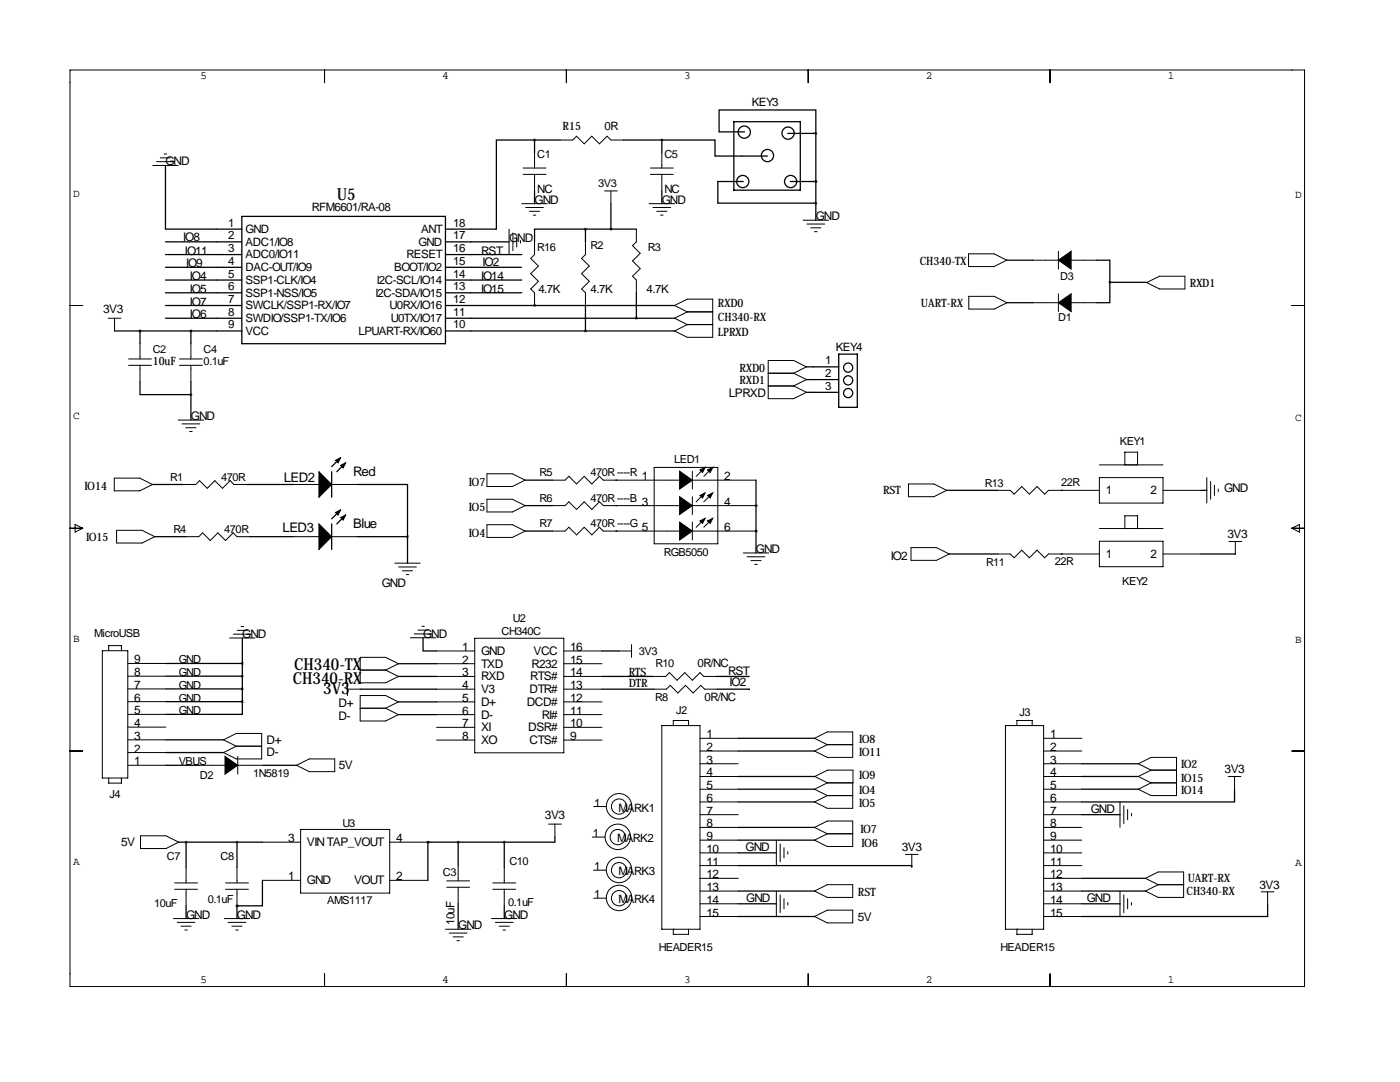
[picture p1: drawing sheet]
<svg xmlns="http://www.w3.org/2000/svg" width="279mm" height="216mm" viewBox="0 0 279 216" stroke-linecap="round" stroke-linejoin="round" font-family="sans-serif">
<g fill="none" stroke="#000" stroke-width=".2">
<path d="M14 14h246.3v182.8h-246.3zM64.8 14v2.5M113 14v2.5M161.3 14v2.5M209.5 14v2.5M30.5 33h5.1M31.2 32.3h3.6M32 31.5h2M32.8 30.7h.5M104.4 34.8h4.6M104.4 33.5h4.6M106.7 30.5v3"/>
<path d="M106.7 34.8v3.3M111.8 27.9h2.5l.8-.7 1.5 1.5 1.5-1.5 1.5 1.5 1.6-1.5 .7 .7h2.6M120.6 38.1h2.6M121.9 38.1v2.5M129.8 34.8h4.6M129.8 33.5h4.6M132.1 30.5v3M132.1 34.8v3.3M101.6 45.7v5.1M102.4 46.5v3.5M103.1 47.2v2.1M103.9 48v.5"/>
<path d="M104.1 40.6h5.1M104.9 41.4h3.6M105.7 42.2h2M106.4 42.9h.5M106.7 48.3v2.5l-.8 .8 1.5 1.5-1.5 1.5 1.5 1.5-1.5 1.6 .8 .7v2.6M116.8 48.3v2.5l-.7 .8 1.5 1.5-1.5 1.5 1.5 1.5-1.5 1.6 .7 .7v2.6M127 45.7v2.6l-.8 .7 1.6 1.5-1.6 1.6 1.6 1.5-1.6 1.5 .8 .8v2.5M129.5 40.6h5.1M130.3 41.4h3.6M131.1 42.2h2M131.8 42.9h.5M160.3 43.9h5.1"/>
<path d="M161 44.7h3.6M161.8 45.5h2M162.6 46.2h.5M193.3 50.6h5.1l2.5 1.3-2.5 1.3h-5.1zM193.3 59.1h5.1l2.6 1.3-2.6 1.3h-5.1zM206.1 51.9h5.1M211.2 50.1v3.6M211.2 58.6v3.6M213.8 51.9h5M228.9 56.4l2.5-1.3h5.1v2.6h-5.1zM14 61h2.5M21.6 63.5h2.5"/>
<path d="M22.9 63.5v2.5M25.7 72.9h4.5M25.7 71.6h4.5M27.9 68.6v3M27.9 72.9v3.3M35.8 72.9h4.6M35.8 71.6h4.6M38.1 68.6v3M38.1 72.9v3.3M137.2 62.2l-2.6 1.3 2.6 1.3M137.2 62.2h5M137.2 62.2l-2.6-1.2 2.6-1.3h5v7.6h-5l-2.6-1.3 2.6-1.2"/>
<path d="M137.2 64.8h5M153.3 74.5h5.1M153.3 77h5.1M158.4 74.5l2.5-1.3-2.5-1.3h-5.1v7.7h5.1l2.5-1.3-2.5-1.3M158.4 74.5l2.5 1.2-2.5 1.3M206.1 60.4h5.1M213.8 60.4h5M257.8 61h2.5M22.8 95.4h5.1l2.5 1.3-2.5 1.2h-5.1zM35.6 83.8h5M36.3 84.6h3.6M36.5 96.7h2.6l.7-.8 1.6 1.5 1.5-1.5 1.5 1.5 1.5-1.5 .8 .8h2.5"/>
<path d="M37.1 85.3h2M37.8 86.1h.6M58.6 96.7h5.1M66.2 96.7h5.1M97.2 94.5h5.1l2.5 1.3-2.5 1.3h-5.1zM97.2 99.6h5.1l2.5 1.3-2.5 1.3h-5.1zM110.2 95.8h2.6l.7-.8 1.6 1.6 1.5-1.6 1.5 1.6 1.5-1.6 .8 .8h15.2M130.6 93.3h12.7v15.2h-12.7zM138.2 95.8h12.7M138.2 94v3.6M138.2 99.1v3.6M140.5 93.5l-1.6 1.5"/>
<path d="M140.5 98.6l-1.6 1.5M142 93.5l-1.5 1.5M142 98.6l-1.5 1.5M181.3 96.6h5.1l2.5 1.2-2.5 1.3h-5.1zM199.1 97.8h2.5l.8 .8 1.5-1.5 1.5 1.5 1.6-1.5 1.5 1.5 .7-.8h10.2M219.4 95.3h12.7v5.1h-12.7zM219.4 92.8h12.7M224.5 92.8v-2.6h2.5v2.6M232.1 97.8h7.6M240.8 95.3v5.1M241.6 96.1v3.5M242.4 96.8v2.1"/>
<path d="M243.1 97.6v.5M14 105.4h2.5M15 104.6l1.5 .8-1.5 .8zM23.3 105.8h5l2.6 1.3-2.6 1.3h-5zM37.1 107.1h2.6l.7-.8 1.6 1.5 1.5-1.5 1.5 1.5 1.5-1.5 .8 .8h2.5M58.6 107.1h5.1M66.2 107.1h5.1M78.8 112.4h5.1M79.6 113.1h3.5M80.3 113.9h2M81.1 114.7h.5M97.2 104.7h5.1l2.5 1.3-2.5 1.2h-5.1z"/>
<path d="M110.2 106h2.6l.7-.8 1.6 1.5 1.5-1.5 1.5 1.5 1.5-1.5 .8 .8h15.2M110.2 100.9h2.6l.7-.8 1.6 1.6 1.5-1.6 1.5 1.6 1.5-1.6 .8 .8h15.2M138.2 106h12.7M138.2 104.2v3.5M138.2 100.9h12.7M140.5 103.7l-1.6 1.5M142 103.7l-1.5 1.5M148.3 110.3h5.1M149.1 111.1h3.6M149.9 111.9h2M150.6 112.6h.5M181.8 109.3h5.1l2.5 1.2-2.5 1.3h-5.1z"/>
<path d="M199.1 110.5h2.5l.8 .8 1.5-1.5 1.5 1.5 1.6-1.5 1.5 1.5 .7-.8h10.2M219.4 108h12.7v5.1h-12.7zM219.4 105.5h12.7M224.5 105.5v-2.6h2.5v2.6M232.1 110.5h7.6M245.3 108.1h2.5M246.5 108.1v2.5M257.8 105.4h2.5M257.8 105.4l1.5-.8v1.6zM20.4 129.8h5.1v25.4h-5.1zM21.7 129.8v-1h2.5v1M25.5 137.5h7.6"/>
<path d="M25.5 134.9h7.6M25.5 132.4h7.6M45.8 127.3h5.1M46.6 126.5h3.5M47.3 125.8h2.1M48.1 125h.5M69.3 137.5h2.6M69.3 136.2v2.6M71.9 131.2h5.1l2.5 1.2-2.5 1.3 2.5 1.3-2.5 1.2h-5.1zM71.9 138.8h5.1l2.5 1.3-2.5 1.2 2.5 1.3-2.5 1.3h-5.1zM71.9 133.7h5.1M81.9 127.3h5.1"/>
<path d="M82.7 126.5h3.5M83.4 125.7h2M84.2 125h.5M87.1 129.9h7.6M87.1 132.4h7.6M87.1 135h7.6M87.1 137.5h7.6M94.7 127.4h17.8v22.8h-17.8zM112.5 129.9h7.6M112.5 132.4h7.6M112.5 135h7.6M112.5 137.5h7.6"/>
<path d="M123.5 129.9h2.5M126 128.6v2.6M130.3 135h2.5l.8-.8 1.5 1.5 1.6-1.5 1.5 1.5 1.5-1.5 .8 .8h2.5M130.5 137.5h2.5l.8-.7 1.5 1.5 1.5-1.5 1.5 1.5 1.6-1.5 .7 .7h2.6M14 149.9h2.5M21.7 155.2v1.1h2.5v-1.1M25.5 152.7h7.6M25.5 150.2h7.6M25.5 147.6h7.6M25.5 145.1h7.6M25.5 142.5h7.6M25.5 140h7.6"/>
<path d="M39.8 152.7h5.1M44.6 147.6l2.5-1.2h5.1v5h-5.1l-2.5-1.2 2.5-1.3zM47.1 148.9h5.1M47.4 152.7h5.1M47.4 150.9v3.6M59.2 152.7l2.5-1.3h5.1v2.6h-5.1zM71.9 141.3h5.1M87.1 140.1h7.6M87.1 142.6h7.6M87.1 145.1h7.6M87.1 147.7h7.6M112.5 140.1h7.6"/>
<path d="M112.5 142.6h7.6M112.5 145.1h7.6M112.5 147.7h7.6M132.1 144.8h7.6v40.6h-7.6zM134.4 144.8v-1h3v1M137.4 144.8h.1M139.7 149.9h7.6M139.7 147.3h7.6M139.7 152.4h7.6M139.7 154.9h7.6M139.7 157.5h7.6M162.6 147.3l2.5-1.3h5.1v5.1h-5.1l-2.5-1.2 2.5-1.3z"/>
<path d="M165.1 148.6h5.1M165.1 158.8h5.1M165.2 156.2l-2.6-1.3 2.6-1.2h5v2.5h-5.1l-2.5 1.3 2.5 1.3M170.2 156.2v5.1h-5.1l-2.5-1.3 2.5-1.2M200.7 144.8h7.6v40.6h-7.6zM202.9 144.8v-1h3.1v1M206 144.8h.1M208.3 149.9h7.6M208.3 147.3h7.6M208.3 152.4h7.6M208.3 154.9h7.6M208.3 157.5h7.6"/>
<path d="M229.7 153.7l-2.5-1.3 2.5-1.3h5.1v7.7h-5.1l-2.5-1.3 2.5-1.3M229.7 153.7l-2.5 1.2 2.5 1.3M229.7 153.7h5.1M229.7 156.2h5.1M245.1 154.9h2.5M246.4 154.9v2.6M257.8 149.9h2.5M28 166.8h5.1l2.6 1.2-2.6 1.3h-5.1zM34.8 177.4h4.6M34.8 176.2h4.6M37.1 173.1v3.1M37.1 177.4v3.3"/>
<path d="M45 177.4h4.6M45 176.2h4.6M47.3 173.1v3.1M47.3 177.4v3.3M52.4 175.7h7.6M52.4 168h7.6M60 165.5h17.8v12.7h-17.8zM77.8 175.7h7.6M77.8 168h7.6M89.2 177h4.5M89.2 175.8h4.5M91.4 172.7v3.1"/>
<path d="M91.4 177v3.3M98.3 177.4h4.6M98.3 176.2h4.6M100.6 173.1v3.1M100.6 177.4v3.3M109.5 164.4h2.5M110.7 164.4v2.6M118.2 167h2.6M118.5 160.9h2.5M118.5 173.6h2.5M118.5 179.2h2.5M139.7 160h7.6"/>
<path d="M139.7 162.6h7.6M139.7 165.1h7.6M139.7 167.6h7.6M139.7 170.2h7.6M139.7 172.7h7.6M139.7 175.3h7.6M139.7 177.8h7.6M154.9 167.6v5.1M154.9 177.8v5.1M155.7 168.4v3.6M155.7 178.6v3.5M156.5 169.2v2"/>
<path d="M156.5 179.3v2.1M157.2 169.9v.5M162.6 165.1l2.5-1.3h5.1v5.1h-5.1l-2.5-1.3 2.5-1.2zM162.6 177.8l2.5-1.3h5.1v2.6h-5.1zM165.1 166.4h5.1M180.7 170.5h2.5M182 170.5v2.5M208.3 160h7.6M208.3 162.6h7.6M208.3 165.1h7.6M208.3 167.6h7.6M208.3 170.2h7.6"/>
<path d="M208.3 172.7h7.6M208.3 175.3h7.6M208.3 177.8h7.6M223.5 160v5.1M223.5 177.8v5.1M224.3 160.8v3.5M224.3 178.6v3.5M225 161.5v2.1M225 179.3v2.1M225.8 162.3v.5M228.6 175.3l2.5-1.3h5.1v5.1h-5.1l-2.5-1.3 2.5-1.3zM231.1 176.5h5.1"/>
<path d="M251.7 178h2.6M253 178v2.5M34.6 183.3h5.1M35.4 184h3.5M36.1 184.8h2.1M36.9 185.6h.5M44.8 183.3h5M45.5 184h3.6M46.3 184.8h2M47 185.6h.5M64.8 194.3v2.5M88.9 185.4h5.1"/>
<path d="M89.7 186.2h3.5M90.4 186.9h2.1M91.2 187.7h.5M98.1 183.3h5.1M98.9 184h3.5M99.6 184.8h2.1M100.4 185.6h.5M113 194.3v2.5M134.4 185.4h.1M134.4 185.4v1h3v-1M139.7 180.3h7.6M139.7 182.9h7.6"/>
<path d="M157.2 180.1v.5M161.3 194.3v2.5M162.6 182.9l2.5-1.3h5.1v2.5h-5.1zM202.9 185.4h.1M202.9 185.4v1h3.1v-1M208.3 180.3h7.6M208.3 182.9h7.6M209.5 194.3v2.5M225.8 180.1v.5"/>
<circle cx="123.3" cy="167" r="1.52"/>
<circle cx="123.3" cy="167" r="2.54"/>
<circle cx="123.5" cy="173.6" r="1.52"/>
<circle cx="123.5" cy="179.2" r="1.52"/>
<circle cx="123.5" cy="160.9" r="1.52"/>
<circle cx="123.5" cy="173.6" r="2.54"/>
<circle cx="123.5" cy="160.9" r="2.54"/>
<circle cx="123.5" cy="179.2" r="2.54"/>
</g>
<g fill="#000" stroke="#000" stroke-width=".2">
<path d="M211.2 51.9l2.6-1.8v3.6zM211.2 60.4l2.6-1.8v3.6zM63.7 94.1l2.5 2.6-2.5 2.5zM67 91.8l1-.5-.5 1.1zM68 92.9l1-.5-.5 1zM135.6 94l2.6 1.8-2.6 1.8zM139.7 93.8l1-.5-.5 1zM139.7 98.9l1-.6-.5 1.1zM141.2 93.8l1-.5-.5 1zM141.2 98.9l1-.6-.5 1.1zM63.7 104.5l2.5 2.6-2.5 2.5zM67 102.3l1-.5-.5 1z"/>
<path d="M68 103.3l1-.5-.5 1zM135.6 99.1l2.6 1.8-2.6 1.8zM135.6 104.2l2.6 1.8-2.6 1.7zM139.7 103.9l1-.5-.5 1zM141.2 103.9l1-.5-.5 1zM44.9 150.9l2.5 1.8-2.5 1.8z"/>
</g>
<g fill="none" stroke="#000" stroke-width=".25">
<path d="M33 33v12.7h15.3M106.7 27.9h-7.6v17.8h-10.2M106.7 27.9h5.1M106.7 27.9v2.6M106.7 38.1v2.5M124.5 27.9h7.6M132.1 27.9h10.6v3.2h10.5M132.1 27.9v2.6M132.1 38.1v2.5M146.5 24.3h13.2v13.6h-13.2zM148.3 36.2h-5v4.3h19.5M148.6 26.3h-5.1v-4.4h19.3v4.7"/>
<path d="M157.2 26.6h5.6M157.7 36.2h5.1M162.8 36.2h.1M162.8 26.6v17.3M33 48.3h15.3M33 50.8h15.3M33 53.3h15.3M33 55.9h15.3M33 58.4h15.3M48.3 43.2h40.6v25.4h-40.6zM88.9 48.3h12.7M88.9 50.8h15.2"/>
<path d="M88.9 53.3h15.2M88.9 55.9h15.2M88.9 58.4h15.2M116.8 45.7h-10.1v2.6M116.8 45.7h10.2M116.8 45.7v2.6M121.9 40.6v5.1M127 58.4v5.1M200.9 51.9h5.2M218.8 51.9h2.7v4.4M221.5 56.3v4.1h-2.7M221.5 56.3l7.4 .1"/>
<path d="M22.9 66h25.4M27.9 76.2v2.5h10.2M27.9 66v2.6M33 61h15.3M33 63.5h15.3M38.1 66v2.6M38.1 76.2v7.6M88.9 61h45.7M88.9 63.5h45.7M88.9 66h45.7M106.7 61h.1M116.8 61v5"/>
<path d="M160.9 73.2h6.5M160.9 75.7h6.5M160.9 78.3h6.5M167.4 70.7h3.7v10.6h-3.7zM201 60.4h5.1M30.4 96.7h6.1M49.2 96.7h9.4M66.2 94.1v5.1M68 91.3l-1.8 1.8M69 92.4l-1.8 1.7M71.3 96.7h10v10.4M104.8 95.8h5.4"/>
<path d="M122.9 95.8h.1M150.9 95.8v14.5M188.9 97.8h10.2M211.8 97.8h.1M239.7 97.8h1.1M30.9 107.1h6.2M49.8 107.1h8.8M66.2 104.5v5.1M68 101.8l-1.8 1.7M69 102.8l-1.8 1.7M71.3 107.1h10M81.3 107.1v5.3"/>
<path d="M104.8 100.9h5.4M104.8 106h5.4M122.9 106h.1M122.9 100.9h.1M150.9 100.9h.1M150.9 106h.1M189.4 110.5h9.7M211.8 110.5h.1M239.7 110.5l6.8 .1M33.1 132.4h15.3M33.1 134.9h15.3M33.1 137.5h15.3"/>
<path d="M48.4 127.3v12.7M71.9 137.5h15.2M79.5 135h7.6M79.5 132.4h7.6M84.4 127.3v2.6h2.7M120.1 135h10.2M120.1 137.5h10.4M120.1 129.9h3.4M143 135h6.5M143.2 137.5h6.4v.1M33.1 152.7h6.7M33.1 147.6h11.5"/>
<path d="M33.1 150.2h11.5M33.1 140h15.3M48.4 140v2.5h-15.3M52.5 152.7h6.7M79.5 140.1h7.6M79.5 142.6h7.6M147.3 149.9h15.3M147.3 147.3h15.3M147.3 154.9h15.3M147.3 157.5h15.3M215.9 154.9h11.3M215.9 157.5h11.3"/>
<path d="M215.9 152.4h11.3M246.4 157.5v2.5h-30.5M35.7 168h16.7M37.1 168v5.1M47.3 168v5.1M52.4 175.7v5h-5.1M85.4 168h.1M85.4 168h15.2M85.4 168v7.7M91.4 168v4.7M100.6 168v5.1M110.7 167v1h-10.1"/>
<path d="M147.3 172.7h34.7v.3M147.3 177.8h15.3M147.3 170.2h7.6M147.3 165.1h15.3M147.3 167.6h15.3M147.3 160h15.3M215.9 177.8h12.7M215.9 175.3h12.7M215.9 162.6h7.6M37.1 180.7v2.6M47.3 180.7h.1M47.3 180.7v2.6"/>
<path d="M91.4 180.3v5.1M100.6 180.7v2.6M147.3 182.9h15.3M147.3 180.3h7.6M215.9 180.3h7.6M253 180.5v2.4h-37.1"/>
<circle cx="148.2" cy="36.2" r="1.22"/>
<circle cx="148.5" cy="26.4" r="1.22"/>
<circle cx="153.2" cy="31" r="1.22"/>
<circle cx="157.3" cy="26.6" r="1.22"/>
<circle cx="157.8" cy="36.2" r="1.22"/>
<circle cx="169.3" cy="73.4" r=".91"/>
<circle cx="169.3" cy="78.4" r=".91"/>
<circle cx="169.3" cy="75.9" r=".91"/>
</g>
<path d="M37.1 168a.05 .05 0 0 0 .1 0 .05 .05 0 0 0-.1 0zM100.6 168a.05 .05 0 0 0 .1 0 .05 .05 0 0 0-.1 0zM48.3 132.4a.05 .05 0 0 0 .1 0 .05 .05 0 0 0-.1 0zM48.3 134.9a.05 .05 0 0 0 .1 0 .05 .05 0 0 0-.1 0zM48.3 137.5a.05 .05 0 0 0 .1 0 .05 .05 0 0 0-.1 0zM48.3 140a.05 .05 0 0 0 .1 0 .05 .05 0 0 0-.1 0zM116.8 66a.05 .05 0 0 0 .1 0 .05 .05 0 0 0-.1 0zM91.4 168a.05 .05 0 0 0 .1 0 .05 .05 0 0 0-.1 0zM116.8 45.7a.05 .05 0 0 0 .1 0 .05 .05 0 0 0-.1 0zM27.9 66a.05 .05 0 0 0 .1 0 .05 .05 0 0 0-.1 0z" fill="#000" stroke="#000" stroke-width=".51"/>
<g font-size="3.3">
<text x="67.2" y="39.9">U5</text>
<text x="58.4" y="136.4">CH340-RX</text>
<text x="58.7" y="133.6">CH340-TX</text>
<text x="64.5" y="138.4">3V3</text>
</g>
<g font-size="2.6">
<text x="70.5" y="94.9">Red</text>
<text x="56.6" y="96.3">LED2</text>
<text x="56.4" y="106.2">LED3</text>
<text x="70.5" y="105.3">Blue</text>
</g>
<g font-size="2.4">
<text x="33" y="33">GND</text>
<text x="106.7" y="40.6">GND</text>
<text x="132.1" y="40.6">GND</text>
<text x="162.8" y="43.9">GND</text>
<text x="36.6" y="48">IO8</text>
<text x="36.9" y="50.8">IO11</text>
<text x="37.1" y="53.3">IO9</text>
<text x="96" y="50.8">RST</text>
<text x="96.3" y="53.1">IO2</text>
<text x="101.6" y="48.3">GND</text>
<text x="37.9" y="58.4">IO5</text>
<text x="37.9" y="55.9">IO4</text>
<text x="96" y="55.9">IO14</text>
<text x="96" y="58.4">IO15</text>
<text x="20.6" y="62.5">3V3</text>
<text x="37.9" y="61">IO7</text>
<text x="37.9" y="63.5">IO6</text>
<text x="38.1" y="83.8">GND</text>
<text x="145.4" y="79.1">LPRXD</text>
<text x="128.1" y="95.8">1</text>
<text x="144.5" y="95.8">2</text>
<text x="128.1" y="100.9">3</text>
<text x="144.5" y="100.9">4</text>
<text x="220.7" y="98.6">1</text>
<text x="229.6" y="98.6">2</text>
<text x="244.3" y="98.2">GND</text>
<text x="128.1" y="106">5</text>
<text x="144.5" y="106">6</text>
<text x="245" y="107.4">3V3</text>
<text x="150.9" y="110.3">GND</text>
<text x="177.8" y="111.8">IO2</text>
<text x="220.7" y="111.3">1</text>
<text x="229.6" y="111.3">2</text>
<text x="76.2" y="117.1">GND</text>
<text x="48.4" y="127.3">GND</text>
<text x="84.4" y="127.3">GND</text>
<text x="92.2" y="129.9">1</text>
<text x="96" y="130.7">GND</text>
<text x="106.5" y="130.7">VCC</text>
<text x="113.8" y="129.9">16</text>
<text x="26.8" y="137.5">7</text>
<text x="26.8" y="134.9">8</text>
<text x="26.8" y="132.4">9</text>
<text x="92.2" y="132.4">2</text>
<text x="92.2" y="135">3</text>
<text x="92.2" y="137.5">4</text>
<text x="96" y="133.2">TXD</text>
<text x="96" y="135.8">RXD</text>
<text x="105.8" y="135.8">RTS#</text>
<text x="106.1" y="133.2">R232</text>
<text x="113.8" y="137.5">13</text>
<text x="113.8" y="135">14</text>
<text x="113.8" y="132.4">15</text>
<text x="145.3" y="134.7">RST</text>
<text x="145.6" y="137">IO2</text>
<text x="26.8" y="142.5">5</text>
<text x="26.8" y="140">6</text>
<text x="67.6" y="141.1">D+</text>
<text x="67.6" y="143.6">D-</text>
<text x="92.2" y="140.1">5</text>
<text x="92.2" y="142.6">6</text>
<text x="96" y="138.3">V3</text>
<text x="96" y="140.8">D+</text>
<text x="96" y="143.4">D-</text>
<text x="105.1" y="140.8">DCD#</text>
<text x="105.7" y="138.3">DTR#</text>
<text x="108.1" y="143.4">RI#</text>
<text x="113.8" y="142.6">11</text>
<text x="113.8" y="140.1">12</text>
<text x="26.8" y="147.6">3</text>
<text x="26.8" y="145.1">4</text>
<text x="53.2" y="148.4">D+</text>
<text x="92.2" y="145.1">7</text>
<text x="92.2" y="147.7">8</text>
<text x="96" y="145.9">XI</text>
<text x="96" y="148.5">XO</text>
<text x="105.4" y="145.9">DSR#</text>
<text x="105.7" y="148.5">CTS#</text>
<text x="113.8" y="147.7">9</text>
<text x="113.8" y="145.1">10</text>
<text x="141" y="147.3">1</text>
<text x="141" y="149.9">2</text>
<text x="209.5" y="147.3">1</text>
<text x="209.5" y="149.9">2</text>
<text x="26.8" y="152.7">1</text>
<text x="26.8" y="150.2">2</text>
<text x="53.2" y="150.9">D-</text>
<text x="67.6" y="153.5">5V</text>
<text x="141" y="152.4">3</text>
<text x="141" y="154.9">4</text>
<text x="209.5" y="152.4">3</text>
<text x="209.5" y="154.9">4</text>
<text x="244.4" y="154.3">3V3</text>
<text x="141" y="157.5">5</text>
<text x="141" y="160">6</text>
<text x="209.5" y="157.5">5</text>
<text x="209.5" y="160">6</text>
<text x="108.8" y="163.5">3V3</text>
<text x="141" y="162.6">7</text>
<text x="141" y="165.1">8</text>
<text x="141" y="167.6">9</text>
<text x="209.5" y="162.6">7</text>
<text x="209.5" y="165.1">8</text>
<text x="209.5" y="167.6">9</text>
<text x="217.7" y="162.3">GND</text>
<text x="24.2" y="168.8">5V</text>
<text x="57.5" y="168">3</text>
<text x="61.3" y="168.8">VIN TAP_VOUT</text>
<text x="79" y="168">4</text>
<text x="141" y="170.2">10</text>
<text x="141" y="172.7">11</text>
<text x="148.8" y="169.8">GND</text>
<text x="180" y="169.8">3V3</text>
<text x="209.5" y="170.2">10</text>
<text x="209.5" y="172.7">11</text>
<text x="57.5" y="175.7">1</text>
<text x="61.3" y="176.5">GND</text>
<text x="70.7" y="176.5">VOUT</text>
<text x="79" y="175.7">2</text>
<text x="141" y="175.3">12</text>
<text x="141" y="177.8">13</text>
<text x="209.5" y="175.3">12</text>
<text x="209.5" y="177.8">13</text>
<text x="216.9" y="179.9">GND</text>
<text x="251.4" y="177.3">3V3</text>
<text x="37.1" y="183.3">GND</text>
<text x="47.3" y="183.3">GND</text>
<text x="91.4" y="185.4">GND</text>
<text x="100.6" y="183.3">GND</text>
<text x="141" y="180.3">14</text>
<text x="141" y="182.9">15</text>
<text x="148.9" y="180">GND</text>
<text x="171.2" y="183.8">5V</text>
<text x="209.5" y="180.3">14</text>
<text x="209.5" y="182.9">15</text>
</g>
<g font-size="2.3">
<text x="150" y="21.2">KEY3</text>
<text x="112.3" y="26">R15</text>
<text x="120.6" y="26">0R</text>
<text x="107.2" y="38.6">NC</text>
<text x="132.6" y="38.6">NC</text>
<text x="45.5" y="45.2">1</text>
<text x="45.5" y="47.8">2</text>
<text x="49" y="46.5">GND</text>
<text x="62.3" y="42.2">RFM6601/RA-08</text>
<text x="84.1" y="46.5">ANT</text>
<text x="90.4" y="45.2">18</text>
<text x="90.4" y="47.8">17</text>
<text x="45.5" y="50.3">3</text>
<text x="45.5" y="52.8">4</text>
<text x="49" y="49">ADC1/IO8</text>
<text x="49" y="51.6">ADC0/IO11</text>
<text x="81.2" y="51.6">RESET</text>
<text x="83.5" y="49">GND</text>
<text x="90.4" y="50.3">16</text>
<text x="90.4" y="52.8">15</text>
<text x="183.5" y="52.8">CH340-TX</text>
<text x="45.5" y="55.4">5</text>
<text x="45.5" y="57.9">6</text>
<text x="49" y="54.1">DAC-OUT/IO9</text>
<text x="49" y="56.6">SSP1-CLK/IO4</text>
<text x="49" y="59.2">SSP1-NSS/IO5</text>
<text x="75" y="59.2">I2C-SDA/IO15</text>
<text x="75.2" y="56.6">I2C-SCL/IO14</text>
<text x="78.6" y="54.1">BOOT/IO2</text>
<text x="90.4" y="55.4">14</text>
<text x="90.4" y="57.9">13</text>
<text x="107.4" y="58.4">4.7K</text>
<text x="117.9" y="58.4">4.7K</text>
<text x="129" y="58.4">4.7K</text>
<text x="237.4" y="57.3">RXD1</text>
<text x="45.5" y="60.5">7</text>
<text x="45.5" y="63">8</text>
<text x="45.5" y="65.5">9</text>
<text x="49" y="61.7">SWCLK/SSP1-RX/IO7</text>
<text x="49" y="64.3">SWDIO/SSP1-TX/IO6</text>
<text x="77.7" y="61.7">U0RX/IO16</text>
<text x="78" y="64.3">U0TX/IO17</text>
<text x="90.4" y="60.5">12</text>
<text x="90.4" y="63">11</text>
<text x="90.4" y="65.5">10</text>
<text x="143.3" y="64">CH340-RX</text>
<text x="143.3" y="61.2">RXD0</text>
<text x="183.8" y="61.2">UART-RX</text>
<text x="49" y="66.8">VCC</text>
<text x="71.5" y="66.8">LPUART-RX/IO60</text>
<text x="143.3" y="67.1">LPRXD</text>
<text x="166.8" y="70.1">KEY4</text>
<text x="30.5" y="72.9">10uF</text>
<text x="147.6" y="74.2">RXD0</text>
<text x="147.6" y="76.7">RXD1</text>
<text x="164.7" y="72.7">1</text>
<text x="164.7" y="75.2">2</text>
<text x="164.7" y="77.8">3</text>
<text x="16.9" y="97.7">IO14</text>
<text x="93.6" y="96.9">IO7</text>
<text x="176.2" y="98.5">RST</text>
<text x="93.6" y="102">IO5</text>
<text x="93.6" y="107.1">IO4</text>
<text x="17.2" y="108">IO15</text>
<text x="125.5" y="134.9">RTS</text>
<text x="125.5" y="137.2">DTR</text>
<text x="139.2" y="133">0R/NC</text>
<text x="140.6" y="139.9">0R/NC</text>
<text x="171.4" y="148.3">IO8</text>
<text x="171.4" y="150.9">IO11</text>
<text x="171.4" y="155.4">IO9</text>
<text x="235.7" y="156">IO15</text>
<text x="235.7" y="153.2">IO2</text>
<text x="118.5" y="160.9">1</text>
<text x="123.4" y="162">MARK1</text>
<text x="171.4" y="158.5">IO4</text>
<text x="171.4" y="161">IO5</text>
<text x="235.7" y="158.5">IO14</text>
<text x="118.3" y="167">1</text>
<text x="171.7" y="166.1">IO7</text>
<text x="118.5" y="173.6">1</text>
<text x="123.2" y="168.1">MARK2</text>
<text x="172" y="168.9">IO6</text>
<text x="118.5" y="179.2">1</text>
<text x="123.4" y="174.7">MARK3</text>
<text x="171.2" y="178.7">RST</text>
<text x="236.8" y="178.5">CH340-RX</text>
<text x="237" y="176">UART-RX</text>
<text x="90.7" y="184.7" transform="rotate(-90 90.7 184.7)">10uF</text>
<text x="123.4" y="180.2">MARK4</text>
</g>
<g font-size="2.2">
<text x="40" y="15.9">5</text>
<text x="88.3" y="15.9">4</text>
<text x="136.5" y="15.9">3</text>
<text x="184.8" y="15.9">2</text>
<text x="233" y="15.9">1</text>
<text x="107.2" y="31.5">C1</text>
<text x="132.6" y="31.5">C5</text>
<text x="14.6" y="39.2">D</text>
<text x="119.4" y="37.3">3V3</text>
<text x="258.4" y="39.5">D</text>
<text x="107.2" y="50">R16</text>
<text x="117.9" y="49.8">R2</text>
<text x="129.3" y="50">R3</text>
<text x="211.6" y="55.8">D3</text>
<text x="211.2" y="64.1">D1</text>
<text x="30.5" y="70.4">C2</text>
<text x="40.6" y="70.4">C4</text>
<text x="40.6" y="72.9">0.1uF</text>
<text x="14.6" y="83.7">C</text>
<text x="258.4" y="83.9">C</text>
<text x="223.5" y="88.8">KEY1</text>
<text x="34" y="95.9">R1</text>
<text x="44.1" y="95.9">470R</text>
<text x="107.7" y="95">R5</text>
<text x="117.9" y="95">470R ----R</text>
<text x="134.5" y="92.3">LED1</text>
<text x="107.7" y="100.1">R6</text>
<text x="117.9" y="100.1">470R ----B</text>
<text x="196.5" y="97.1">R13</text>
<text x="211.8" y="97">22R</text>
<text x="34.6" y="106.3">R4</text>
<text x="44.8" y="106.3">470R</text>
<text x="107.7" y="105.2">R7</text>
<text x="117.9" y="105.2">470R ----G</text>
<text x="132.5" y="110.8">RGB5050</text>
<text x="196.8" y="113">R11</text>
<text x="210.5" y="112.7">22R</text>
<text x="224" y="116.8">KEY2</text>
<text x="102.4" y="124.2">U2</text>
<text x="14.6" y="128.1">B</text>
<text x="18.8" y="127.2">MicroUSB</text>
<text x="100.1" y="126.7">CH340C</text>
<text x="127.5" y="130.7">3V3</text>
<text x="258.4" y="128.4">B</text>
<text x="35.7" y="132.4">GND</text>
<text x="35.7" y="134.9">GND</text>
<text x="35.7" y="137.5">GND</text>
<text x="130.8" y="133">R10</text>
<text x="35.7" y="140">GND</text>
<text x="35.7" y="142.5">GND</text>
<text x="130.8" y="139.9">R8</text>
<text x="134.9" y="142.4">J2</text>
<text x="203.5" y="142.8">J3</text>
<text x="35.7" y="152.7">VBUS</text>
<text x="39.9" y="155.3">D2</text>
<text x="50.5" y="155.1">1N5819</text>
<text x="21.8" y="159.2">J4</text>
<text x="68.3" y="165.1">U3</text>
<text x="14.6" y="172.6">A</text>
<text x="33.3" y="171.6">C7</text>
<text x="44" y="171.6">C8</text>
<text x="101.7" y="172.6">C10</text>
<text x="258.4" y="172.8">A</text>
<text x="88.4" y="174.8">C3</text>
<text x="30.8" y="181">10uF</text>
<text x="41.5" y="180.2">0.1uF</text>
<text x="65.3" y="180.3">AMS1117</text>
<text x="101.4" y="180.7">0.1uF</text>
<text x="131.5" y="189.8">HEADER15</text>
<text x="199.7" y="189.7">HEADER15</text>
<text x="40" y="196.2">5</text>
<text x="88.3" y="196.2">4</text>
<text x="136.5" y="196.2">3</text>
<text x="184.8" y="196.2">2</text>
<text x="233" y="196.2">1</text>
</g>
</svg>
